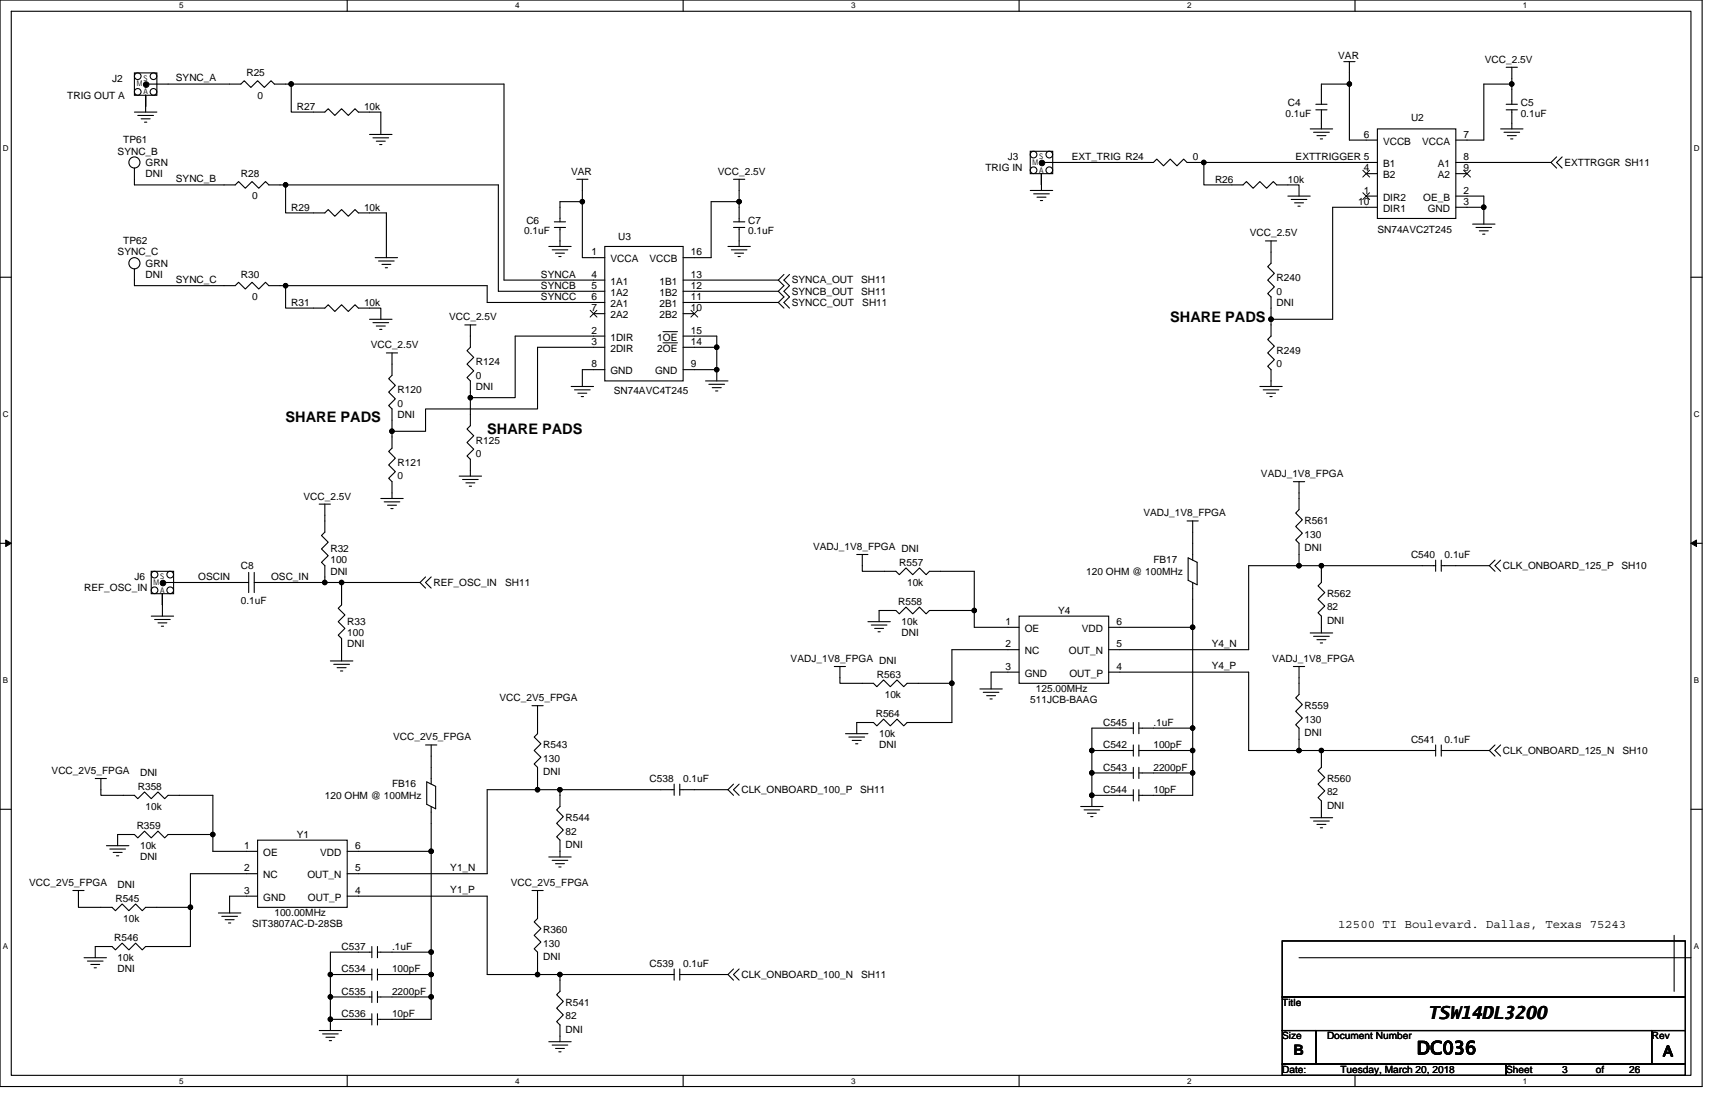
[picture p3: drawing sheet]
<svg xmlns="http://www.w3.org/2000/svg" width="432mm" height="279mm" viewBox="0 0 432 279" stroke-linecap="round" stroke-linejoin="round" font-family="sans-serif">
<path d="M0 0h428.6v273.5h-428.6zM2.8 2.8h422.9v267.9h-422.9z" fill="none" stroke="#000" stroke-width=".28"/>
<g fill="#fff">
<path d="M45.1 .3h1.1v2.3h-1.1z"/>
<path d="M45.1 271h1.1v2.2h-1.1z"/>
</g>
<path d="M87.4 0v2.8M87.4 270.7v2.8" fill="none" stroke="#000" stroke-width=".28"/>
<g fill="#fff">
<path d="M129.7 .3h1.1v2.3h-1.1z"/>
<path d="M129.7 271h1.1v2.2h-1.1z"/>
</g>
<path d="M172 0v2.8M172 270.7v2.8" fill="none" stroke="#000" stroke-width=".28"/>
<g fill="#fff">
<path d="M214.3 .3h1.1v2.3h-1.1z"/>
<path d="M214.3 271h1.1v2.2h-1.1z"/>
</g>
<path d="M256.6 0v2.8M256.6 270.7v2.8" fill="none" stroke="#000" stroke-width=".28"/>
<g fill="#fff">
<path d="M298.9 .3h1.1v2.3h-1.1z"/>
<path d="M298.9 271h1.1v2.2h-1.1z"/>
</g>
<path d="M341.2 0v2.8M341.2 270.7v2.8" fill="none" stroke="#000" stroke-width=".28"/>
<g fill="#fff">
<path d="M383.5 .3h1.1v2.3h-1.1z"/>
<path d="M383.5 271h1.1v2.2h-1.1z"/>
<path d="M.7 36.3h1.5v2.3h-1.5z"/>
<path d="M426.5 36.3h1.4v2.3h-1.4z"/>
<path d="M.7 103.3h1.5v2.2h-1.5z"/>
<path d="M426.5 103.3h1.4v2.2h-1.4z"/>
</g>
<path d="M0 69.8h2.8M425.7 69.8h2.9" fill="none" stroke="#000" stroke-width=".28"/>
<g fill="#fff">
<path d="M.7 170.2h1.4v2.3h-1.4z"/>
<path d="M426.5 170.2h1.3v2.3h-1.3z"/>
</g>
<path d="M0 136.8h2.8M425.7 136.8h2.9" fill="none" stroke="#000" stroke-width=".28"/>
<path d="M1.4 135.9l1.4 .9-1.4 .8zM425.7 136.8l1.4-.9v1.7z" fill="#000" stroke="#000" stroke-width=".25"/>
<g fill="#fff">
<path d="M.7 237.2h1.4v2.2h-1.4z"/>
<path d="M426.4 237.2h1.4v2.2h-1.4z"/>
</g>
<g fill="none" stroke="#000" stroke-width=".28">
<path d="M33.8 18.4h5.7v5.6h-5.7zM338.3 15.5h2.9M339.7 15.5v5.7M379.2 16.9h2.8M380.6 16.9v4.3M33.8 28.2h5.7M34.7 29.1h4M35.5 29.9h2.3M36.4 30.8h.6M36.7 24v4.2M37.5 21.2h23.1l.9-.9 1.7 1.7 1.7-1.7 1.6 1.7 1.7-1.7 .9 .9h4.2M73.3 21.2h53.6v49.3h25.4"/>
<path d="M73.3 21.2v7h8.5l.8-.8 1.7 1.7 1.7-1.7 1.7 1.7 1.7-1.7 .8 .8h5.7v5.6M93 33.8h5.7M93.9 34.7h4M94.7 35.5h2.3M95.6 36.4h.6M259.4 38.1h5.6v5.6h-5.6zM329.9 32.4h5.6M330.7 33.3h4M331.3 27.6h2.8M331.3 26.2h2.8M331.6 34.1h2.2M332.4 35h.6"/>
<path d="M332.7 27.6v4.8M339.7 21.2h-7v5M339.7 21.2v14.1h7.1M346.8 32.4h19.7v22.6h-19.7zM377.8 32.4h5.7M378.7 33.3h3.9M379.2 27.6h2.8M379.2 26.2h2.8M379.5 34.1h2.3M380.3 35h.6M380.6 21.2h-7v14.1h-7.1M380.6 27.6v4.8"/>
<path d="M380.6 21.2v5M391.9 39.5l-1.4 1.4M393.3 39.5l-1.4 1.4 1.4 1.4M33.8 42.3v4.2h25.4l.9-.8 1.7 1.7 1.7-1.7 1.7 1.7 1.6-1.7 .9 .8h4.2M71.9 46.5h53.6v26.8h26.8M71.9 46.5v7.1h9.9l.8-.9 1.7 1.7 1.7-1.7 1.7 1.7 1.7-1.7 .8 .9h7.1v11.3M139.6 57.3h2.8M139.6 55.8h2.8M141 57.3v4.7M145.2 45.1h2.8M146.6 45.1v5.7M146.6 50.8h-5.6v5"/>
<path d="M146.6 50.8v14.1h5.7M184.7 57.3h2.8M184.7 55.8h2.8M184.7 45.1h2.8M186.1 45.1v5.7M186.1 50.8h-7.1v14.1h-7M186.1 50.8v5M186.1 57.3v4.7M259.4 47.9h5.6M260.2 48.8h4M261.1 49.6h2.3M261.9 50.5h.6"/>
<path d="M262.2 43.7v4.2M263.1 40.9h27.3l.9-.9 1.6 1.7 1.7-1.7 1.7 1.7 1.7-1.7 .9 .9h4.2M303.1 40.9v5.6h9.9l.8-.8 1.7 1.7 1.7-1.7 1.7 1.7 1.7-1.7 .8 .8h5.7v2.9M303.1 40.9h43.7M324.3 49.4h5.6M325.1 50.2h3.9M325.9 51.1h2.3M326.8 51.9h.5M344 49.4h2.8M344 43.7h2.8M346.8 52.2h-11.3v28.2h-15.5M366.5 40.9h24"/>
<path d="M366.5 52.2h7.1M366.5 49.4h7.1v2.8M366.5 43.7h2.9M370.8 56.4h5.6M371.6 57.3h4M372.5 58.1h2.2M373.3 58.9h.6M373.6 52.2v4.2M390.5 40.9l1.4 1.4M33.8 67.7v4.2h25.4l.9-.8 1.7 1.6 1.7-1.6 1.7 1.6 1.6-1.6 .9 .8h4.2M71.9 71.9h50.8v4.2h29.6M71.9 71.9v5.7h9.9l.8-.9 1.7 1.7 1.7-1.7 1.7 1.7 1.7-1.7 .8 .9h5.7v2.8"/>
<path d="M94.5 64.9h5.6M95.3 65.7h4M96.2 66.5h2.2M97 67.4h.6M138.2 62h5.6M139 62.9h4M139.9 63.7h2.2M140.7 64.6h.6M149.4 79h2.9M152.3 62h19.7v33.9h-19.7zM172 76.1h24M172 73.3h24"/>
<path d="M172 70.5h24M172 79h2.8M183.3 62h5.6M184.1 62.9h4M185 63.7h2.2M185.8 64.6h.6M196 70.5l1.4 1.4-1.4 1.4M196 73.3l1.4 1.4-1.4 1.4M196 76.1l1.4 1.5M197.4 69.1l-1.4 1.4M198.8 69.1l-1.4 1.4 1.4 1.4-1.4 1.4 1.4 1.4-1.4 1.4 1.4 1.5M318.6 60.6h2.8"/>
<path d="M320 60.6v5.7l-.8 .8 1.7 1.7-1.7 1.7 1.7 1.7-1.7 1.7 .8 .8v5.7M93 80.4h5.7M93.9 81.2h4M94.7 82.1h2.3M95.6 82.9h.6M97.3 88.8h2.8M98.7 88.8v5.7l-.8 .8 1.6 1.7-1.6 1.7 1.6 1.7-1.6 1.7 .8 .8v5.7M117 81.8h2.8M118.4 81.8v5.6l-.8 .9 1.7 1.7-1.7 1.7 1.7 1.6-1.7 1.7 .8 .9v4.2M143.8 97.3h5.6M144.7 98.1h3.9M145.5 99h2.2"/>
<path d="M146.3 99.8h.6M152.3 93h-5.7v4.3M152.3 87.4h-17v15.5h-28.2v5.7h-8.4M152.3 84.6h-22.6v15.5h-11.3M172 84.6h8.5v2.8M172 93h8.5M177.6 95.9h5.7M178.5 96.7h3.9M179.3 97.6h2.3M180.2 98.4h.5M180.5 93v2.9M180.5 87.4h-8.5"/>
<path d="M180.5 87.4v5.6M317.2 97.3h5.6M318.1 98.1h3.9M318.9 99h2.2M319.7 99.8h.6M320 80.4v4.2l-.8 .8 1.7 1.7-1.7 1.7 1.7 1.7-1.7 1.7 .8 .8v4.3M98.7 108.6v4.2l-.8 .8 1.6 1.7-1.6 1.7 1.6 1.7-1.6 1.7 .8 .8v4.3M115.6 119.8h5.6M118.4 100.1v7l-.8 .9 1.7 1.7-1.7 1.7 1.7 1.7-1.7 1.7 .8 .8v4.2M80.4 126.9h2.8M81.8 126.9v7l-.9 .9 1.7 1.7-1.7 1.7 1.7 1.7-1.7 1.6 .9 .9v4.2M95.9 125.5h5.6"/>
<path d="M96.7 126.3h4M97.6 127.2h2.2M98.4 128h.6M116.5 120.7h3.9M117.3 121.5h2.2M118.2 122.4h.5M215.7 139.6h2.8M217.1 139.6v4.2h8.5l.8 .9 1.7-1.7 1.7 1.7 1.7-1.7 1.7 1.7 .8-.9h11.3v9.9M298.9 131.1h2.8M300.3 131.1v9.9M325.6 121.2h2.9M327.1 121.2v7.1l-.9 .8 1.7 1.7-1.7 1.7 1.7 1.7-1.7 1.7 .9 .9v5.6"/>
<path d="M38.1 143.8h5.6v5.6h-5.6zM38.1 155.1h5.6M38.9 155.9h4M39.8 156.8h2.2M40.6 157.6h.6M40.9 149.4v5.7M62.6 144.1v5.1M62.6 146.6h-20.9M64 146.6h17.8M64 144.1v5.1M81.8 146.6h4.2v5.7l-.8 .8 1.6 1.7-1.6 1.7 1.6 1.7-1.6 1.7 .8 .8v5.7M86 146.6h19.7"/>
<path d="M105.7 146.6l1.4 1.4M107.1 145.2l-1.4 1.4M108.6 145.2l-1.5 1.4 1.5 1.4M218.5 156.5h5.7M219.4 157.3h3.9M220.2 158.2h2.3M221.1 159h.5M245.3 153.7v4.2h11.3M245.3 153.7h-11.3l-.8 .8-1.7-1.7-1.7 1.7-1.7-1.7-1.7 1.7-.8-.8h-4.3v2.8M256.6 155.1h22.5v16.9h-22.5zM279.1 157.9h21.2M299.1 140.4l2.3 1.1v5.7l-2.3-1.1z"/>
<path d="M300.3 157.9v25.4M300.3 146.6v11.3M327.1 142.4h-12.7v21.1h-35.3M327.1 142.4h5.6M329.9 159.3h5.6M332.7 142.4v4.2l-.8 .9 1.6 1.7-1.6 1.7 1.6 1.6-1.6 1.7 .8 .9v4.2M332.7 142.4h28.8M361.5 141v2.8M362.9 141v2.8M362.9 142.4h12.1M375 142.4l1.4 1.4M376.4 141l-1.4 1.4"/>
<path d="M377.8 141l-1.4 1.4 1.4 1.4M83.2 166.4h5.6M84 167.2h4M84.9 168.1h2.2M85.7 168.9h.6M133.9 177.6h2.9M135.3 177.6v7.1l-.8 .8 1.7 1.7-1.7 1.7 1.7 1.7-1.7 1.7 .8 .8v5.7M210.1 167.8h2.8M211.5 167.8v4.2h8.4l.9 .8 1.7-1.6 1.7 1.6 1.6-1.6 1.7 1.6 .9-.8h11.3M239.7 172v9.9h-11.3l-.9 .8-1.7-1.7-1.6 1.7-1.7-1.7-1.7 1.7-.9-.8h-4.2v2.8M246.7 173.4h5.6M247.6 174.3h3.9"/>
<path d="M248.4 175.1h2.3M249.3 175.9h.5M256.6 169.2h-7.1v4.2M256.6 163.5h-16.9v8.5M279.1 169.2h35.3v19.7h12.7M325.6 167.8h2.9M327.1 167.8v7l-.9 .9 1.7 1.7-1.7 1.6 1.7 1.7-1.7 1.7 .9 .9v5.6M330.7 160.2h4M331.6 161h2.2M332.4 161.8h.6M24 196h2.8M25.4 196v4.2h8.4l.9 .8 1.7-1.7 1.7 1.7 1.7-1.7 1.7 1.7 .8-.8h11.3v9.9"/>
<path d="M107.1 187.5h2.9M107.4 196.8l2.3 1.1v5.7l-2.3-1.1zM108.6 187.5v9.9M135.3 198.8h5.7M135.3 198.8h-12.6v21.1h-35.3M141 198.8v4.2l-.9 .9 1.7 1.6-1.7 1.7 1.7 1.7-1.7 1.7 .9 .9v4.2M141 198.8h28.7M169.7 197.4v2.8M171.2 197.4v2.8M183.3 198.8h-12.1M183.3 198.8l1.4 1.4M184.7 197.4l-1.4 1.4"/>
<path d="M186.1 197.4l-1.4 1.4 1.4 1.4M212.9 184.7h5.6M213.7 185.5h4M214.6 186.4h2.2M215.4 187.2h.6M274.9 188.9v5.7h10.4M274.9 194.6v5.6M285.3 198.8v2.8M285.3 181.9v2.8M285.3 187.5v2.8M285.3 193.1v2.9M285.3 183.3h-10.4v5.6"/>
<path d="M285.3 188.9h-10.4M286.7 198.8v2.8M286.7 181.9v2.8M286.7 187.5v2.8M286.7 193.1v2.9M286.7 188.9h13.6M286.7 194.6h13.6M300.3 183.3v5.6M300.3 188.9v5.7M300.3 183.3h-13.6M300.3 194.6v5.6h-13.6M327.1 188.9h5.6"/>
<path d="M332.7 188.9v4.2l-.8 .9 1.6 1.7-1.6 1.7 1.6 1.7-1.6 1.7 .8 .8v4.2M332.7 188.9h28.8M361.5 187.5v2.8M362.9 187.5v2.8M362.9 188.9h12.1M375 188.9l1.4 1.4M376.4 187.5l-1.4 1.4M377.8 187.5l-1.4 1.4 1.4 1.4M0 203.7h2.8M26.8 212.9h5.6M27.6 213.7h4M28.5 214.6h2.3"/>
<path d="M29.3 215.4h.6M53.6 210.1v4.2h11.3M53.6 210.1h-11.3l-.8 .8-1.7-1.7-1.7 1.7-1.7-1.7-1.7 1.7-.9-.8h-4.2v2.8M64.9 211.5h22.5v16.9h-22.5zM64.9 219.9h-17v8.5M87.4 214.3h21.2M108.6 214.3v25.4M108.6 203v11.3M138.2 215.7h5.6M139 216.6h4M139.9 217.4h2.2M140.7 218.2h.6"/>
<path d="M272.1 203h5.6M272.9 203.9h4M273.8 204.7h2.2M274.6 205.5h.6M274.9 200.2v2.8M274.9 200.2h10.4M329.9 205.8h5.6M330.7 206.7h4M331.6 207.5h2.2M332.4 208.4h.6M425.7 203.7h2.9M18.4 224.2h2.8"/>
<path d="M19.7 224.2v4.2h8.5l.9 .8 1.7-1.7 1.6 1.7 1.7-1.7 1.7 1.7 .9-.8h11.2M47.9 228.4v9.9h-11.2l-.9 .8-1.7-1.7-1.7 1.7-1.6-1.7-1.7 1.7-.9-.8h-4.2v2.8M55 229.8h5.6M55.8 230.7h4M56.7 231.5h2.2M57.5 232.3h.6M64.9 225.6h-7.1v4.2M87.4 225.6h35.3v19.7h12.6M93.6 238.3v2.8M93.6 239.7h-10.4v5.6h10.4M95 239.7h13.6M95 238.3v2.8"/>
<path d="M108.6 239.7v5.6M133.9 224.2h2.9M135.3 224.2v7l-.8 .9 1.7 1.6-1.7 1.7 1.7 1.7-1.7 1.7 .8 .9v5.6M322.8 236.9h101.5v14.1h-101.5zM421.5 235.4v14.1M21.2 241.1h5.6M22 241.9h4M22.9 242.8h2.2M23.7 243.6h.6M80.4 259.4h5.6M83.2 245.3v5.7h10.4M83.2 251v5.6h10.4"/>
<path d="M83.2 256.6v2.8M93.6 249.5v2.8M93.6 255.2v2.8M93.6 243.9v2.8M95 245.3h13.6M95 251h13.6M95 249.5v2.8M95 255.2v2.8M95 243.9v2.8M108.6 245.3v5.7M108.6 251v5.6h-13.6M135.3 245.3h5.7"/>
<path d="M141 245.3v4.2l-.9 .9 1.7 1.7-1.7 1.7 1.7 1.7-1.7 1.7 .9 .8v4.2M169.7 243.9v2.8M169.7 245.3h-28.7M171.2 243.9v2.8M171.2 245.3h12.1M183.3 245.3l1.4 1.4M184.7 243.9l-1.4 1.4M186.1 243.9l-1.4 1.4 1.4 1.4M322.8 251h101.5v8.4h-101.5zM322.8 259.4h8.5v8.5h-8.5zM327.1 241.1h98.6M331.3 259.4h84.6v8.5h-84.6z"/>
<path d="M415.9 259.4h8.4v8.5h-8.4zM81.2 260.2h4M82.1 261.1h2.2M82.9 261.9h.6M138.2 262.2h5.6M139 263.1h4M139.9 263.9h2.2M140.7 264.8h.6M322.8 267.9h56.4v2.8h-56.4zM379.2 267.9h45.1v2.8h-45.1z"/>
<circle cx="34.7" cy="19.2" r=".84"/>
<circle cx="38.6" cy="19.2" r=".84"/>
<circle cx="34.7" cy="23.1" r=".84"/>
<circle cx="38.6" cy="23.1" r=".84"/>
<circle cx="260.2" cy="38.9" r=".84"/>
<circle cx="264.2" cy="38.9" r=".84"/>
<circle cx="33.8" cy="40.9" r="1.4"/>
<circle cx="260.2" cy="42.8" r=".84"/>
<circle cx="264.2" cy="42.8" r=".84"/>
<circle cx="33.8" cy="66.3" r="1.4"/>
<circle cx="38.9" cy="144.6" r=".84"/>
<circle cx="38.9" cy="148.6" r=".84"/>
<circle cx="42.8" cy="144.6" r=".84"/>
<circle cx="42.8" cy="148.6" r=".84"/>
</g>
<g fill="#000" stroke="#000" stroke-width=".28">
<circle cx="36.8" cy="21.3" r=".69"/>
<circle cx="73.3" cy="21.1" r=".56"/>
<circle cx="339.7" cy="21.1" r=".55"/>
<circle cx="380.6" cy="21.1" r=".55"/>
<circle cx="71.9" cy="46.5" r=".55"/>
<circle cx="146.6" cy="50.8" r=".55"/>
<circle cx="186.1" cy="50.8" r=".56"/>
<circle cx="262.3" cy="41" r=".69"/>
<circle cx="303.1" cy="40.9" r=".55"/>
<circle cx="373.6" cy="52.2" r=".56"/>
<circle cx="71.9" cy="71.9" r=".55"/>
<circle cx="180.4" cy="87.4" r=".56"/>
<circle cx="180.4" cy="93" r=".55"/>
<circle cx="320" cy="80.4" r=".57"/>
<circle cx="98.7" cy="108.6" r=".56"/>
<circle cx="118.4" cy="100.1" r=".55"/>
<circle cx="41" cy="146.8" r=".69"/>
<circle cx="81.8" cy="146.6" r=".55"/>
<circle cx="86" cy="146.6" r=".55"/>
<circle cx="245.3" cy="153.7" r=".55"/>
<circle cx="300.3" cy="157.9" r=".56"/>
<circle cx="327.1" cy="142.4" r=".56"/>
<circle cx="332.7" cy="142.4" r=".55"/>
<circle cx="239.6" cy="172" r=".56"/>
<circle cx="135.3" cy="198.8" r=".55"/>
<circle cx="141" cy="198.8" r=".55"/>
<circle cx="274.9" cy="194.5" r=".55"/>
<circle cx="274.9" cy="188.9" r=".55"/>
<circle cx="300.3" cy="194.5" r=".55"/>
<circle cx="300.3" cy="183.3" r=".55"/>
<circle cx="300.3" cy="188.9" r=".55"/>
<circle cx="327.1" cy="188.9" r=".56"/>
<circle cx="332.7" cy="188.9" r=".55"/>
<circle cx="53.6" cy="210.1" r=".55"/>
<circle cx="108.5" cy="214.3" r=".57"/>
<circle cx="274.9" cy="200.2" r=".56"/>
<circle cx="47.9" cy="228.4" r=".56"/>
<circle cx="108.6" cy="239.6" r=".56"/>
<circle cx="83.2" cy="256.6" r=".56"/>
<circle cx="83.2" cy="250.9" r=".55"/>
<circle cx="83.2" cy="245.3" r=".55"/>
<circle cx="108.6" cy="250.9" r=".56"/>
<circle cx="108.6" cy="245.3" r=".56"/>
<circle cx="135.3" cy="245.3" r=".55"/>
<circle cx="141" cy="245.3" r=".55"/>
</g>
<path d="M343.1 48.5l1.7 1.7M343.1 42.9l1.7 1.7M344.8 48.5l-1.7 1.7M344.8 42.9l-1.7 1.7M368.5 42.9l1.7 1.7M370.2 42.9l-1.7 1.7M148.6 78.1l1.7 1.7M150.3 78.1l-1.7 1.7M174 78.1l1.7 1.7M175.7 78.1l-1.8 1.7M166.9 83.5h3.7M166.9 86.3h3.7" fill="none" stroke="#000" stroke-width=".25"/>
<g font-size="4.5">
<text x="359.5" y="256.5">TSW14DL3200</text>
<text x="356.7" y="265.3">DC036</text>
</g>
<g font-size="3.7">
<text x="294.6" y="80.9">SHARE PADS</text>
<text x="71.9" y="106.3">SHARE PADS</text>
<text x="122.7" y="109.1">SHARE PADS</text>
<text x="325.6" y="265.6">B</text>
<text x="418.7" y="265.9">A</text>
</g>
<text font-size="3.1" x="336.9" y="233.7">12500 TI Boulevard. Dallas, Texas 75243</text>
<g font-size="2.5">
<text x="336.9" y="14.9">VAR</text>
<text x="373.9" y="15.8">VCC_2.5V</text>
<text x="28.2" y="20.6">J2</text>
<text x="44.3" y="20.5">SYNC_A</text>
<text x="62" y="19.2">R25</text>
<text x="16.9" y="24.8">TRIG OUT A</text>
<text x="64.9" y="24.8">0</text>
<text x="74.7" y="27.6">R27</text>
<text x="91.7" y="27.6">10k</text>
<text x="323.7" y="29.3">0.1uF</text>
<text x="324.3" y="26.8">C4</text>
<text x="382.9" y="26.8">C5</text>
<text x="382.9" y="29.3">0.1uF</text>
<text x="343.4" y="34.7">6</text>
<text x="355.3" y="30.5">U2</text>
<text x="368.5" y="34.7">7</text>
<text x="29.6" y="38.9">SYNC_B</text>
<text x="31" y="36.1">TP61</text>
<text x="36.7" y="41.7">GRN</text>
<text x="253.8" y="40.3">J3</text>
<text x="269.8" y="40.2">EXT_TRIG R24</text>
<text x="300.3" y="40.3">0</text>
<text x="326.2" y="40.3">EXTTRIGGER 5</text>
<text x="348.2" y="36.4">VCCB</text>
<text x="358.1" y="36.4">VCCA</text>
<text x="368.5" y="40.3">8</text>
<text x="393.9" y="41.7">EXTTRGGR SH11</text>
<text x="36.7" y="44.6">DNI</text>
<text x="44.3" y="45.9">SYNC_B</text>
<text x="60.6" y="44.6">R28</text>
<text x="143.8" y="44">VAR</text>
<text x="180.7" y="44">VCC_2.5V</text>
<text x="248.1" y="43.1">TRIG IN</text>
<text x="305.9" y="46">R26</text>
<text x="324.3" y="46">10k</text>
<text x="343.4" y="43.1">4</text>
<text x="348.2" y="42">B1</text>
<text x="348.2" y="44.9">B2</text>
<text x="362" y="42">A1</text>
<text x="362" y="44.9">A2</text>
<text x="368.5" y="43.1">9</text>
<text x="63.5" y="50.2">0</text>
<text x="73.3" y="53">R29</text>
<text x="91.7" y="53">10k</text>
<text x="342" y="51.6">10</text>
<text x="343.4" y="48.8">1</text>
<text x="348.2" y="53.3">DIR1</text>
<text x="348.2" y="50.5">DIR2</text>
<text x="358.4" y="50.5">OE_B</text>
<text x="359.5" y="53.3">GND</text>
<text x="368.5" y="51.6">3</text>
<text x="368.5" y="48.8">2</text>
<text x="132" y="58.9">0.1uF</text>
<text x="132.5" y="56.4">C6</text>
<text x="188.4" y="56.4">C7</text>
<text x="188.4" y="58.9">0.1uF</text>
<text x="314.7" y="59.5">VCC_2.5V</text>
<text x="346.8" y="58.7">SN74AVC2T245</text>
<text x="29.6" y="64.3">SYNC_C</text>
<text x="31" y="61.5">TP62</text>
<text x="148.9" y="64.3">1</text>
<text x="153.7" y="66">VCCA</text>
<text x="155.6" y="60.3">U3</text>
<text x="163.5" y="66">VCCB</text>
<text x="174" y="64.3">16</text>
<text x="36.7" y="67.1">GRN</text>
<text x="36.7" y="69.9">DNI</text>
<text x="44.3" y="71.2">SYNC_C</text>
<text x="60.6" y="69.9">R30</text>
<text x="136.2" y="69.9">SYNCA</text>
<text x="148.9" y="69.9">4</text>
<text x="153.7" y="71.6">1A1</text>
<text x="166.1" y="71.6">1B1</text>
<text x="174" y="69.9">13</text>
<text x="199.3" y="71.3">SYNCA_OUT</text>
<text x="216.8" y="71.3">SH11</text>
<text x="321.4" y="70.8">R240</text>
<text x="63.5" y="75.6">0</text>
<text x="73.3" y="77">R31</text>
<text x="91.7" y="77">10k</text>
<text x="136.2" y="75.6">SYNCC</text>
<text x="136.2" y="72.7">SYNCB</text>
<text x="148.9" y="72.7">5</text>
<text x="148.9" y="75.5">6</text>
<text x="153.7" y="74.5">1A2</text>
<text x="153.7" y="77.3">2A1</text>
<text x="166.1" y="74.5">1B2</text>
<text x="166.1" y="77.3">2B1</text>
<text x="174" y="72.7">12</text>
<text x="174" y="75.5">11</text>
<text x="199.3" y="74.1">SYNCB_OUT</text>
<text x="199.3" y="77">SYNCC_OUT</text>
<text x="216.8" y="74.1">SH11</text>
<text x="217.1" y="77">SH11</text>
<text x="321.4" y="74.1">0</text>
<text x="321.4" y="77">DNI</text>
<text x="113.1" y="80.6">VCC_2.5V</text>
<text x="148.9" y="78.4">7</text>
<text x="153.7" y="80.1">2A2</text>
<text x="166.1" y="80.1">2B2</text>
<text x="174" y="78.4">10</text>
<text x="93.3" y="87.7">VCC_2.5V</text>
<text x="148.9" y="84">2</text>
<text x="148.9" y="86.8">3</text>
<text x="153.7" y="85.7">1DIR</text>
<text x="153.7" y="88.6">2DIR</text>
<text x="165.5" y="85.7">1OE</text>
<text x="165.5" y="88.6">2OE</text>
<text x="174" y="84">15</text>
<text x="174" y="86.8">14</text>
<text x="321.4" y="89.1">R249</text>
<text x="119.8" y="91.9">R124</text>
<text x="119.8" y="95.3">0</text>
<text x="148.9" y="92.5">8</text>
<text x="153.7" y="94.2">GND</text>
<text x="164.9" y="94.2">GND</text>
<text x="174" y="92.5">9</text>
<text x="321.4" y="92.5">0</text>
<text x="100.1" y="99">R120</text>
<text x="119.8" y="98.1">DNI</text>
<text x="154.5" y="99.3">SN74AVC4T245</text>
<text x="100.1" y="102.3">0</text>
<text x="100.1" y="105.2">DNI</text>
<text x="119.8" y="111.7">R125</text>
<text x="100.1" y="117.3">R121</text>
<text x="119.8" y="115">0</text>
<text x="76.4" y="125.8">VCC_2.5V</text>
<text x="100.1" y="120.7">0</text>
<text x="317.5" y="120.1">VADJ_1V8_FPGA</text>
<text x="287.9" y="130">VADJ_1V8_FPGA</text>
<text x="328.5" y="132">R561</text>
<text x="328.5" y="135.3">130</text>
<text x="60.6" y="143.2">C8</text>
<text x="83.2" y="139">R32</text>
<text x="83.2" y="141.8">100</text>
<text x="204.7" y="138.4">VADJ_1V8_FPGA DNI</text>
<text x="226.4" y="142.4">R557</text>
<text x="290.4" y="141.8">FB17</text>
<text x="328.5" y="138.7">DNI</text>
<text x="355.3" y="140.4">C540</text>
<text x="363.7" y="140.4">0.1uF</text>
<text x="378.4" y="143.2">CLK_ONBOARD_125_P</text>
<text x="408.3" y="143.2">SH10</text>
<text x="21.2" y="148.9">REF_OSC_IN</text>
<text x="33.8" y="146">J6</text>
<text x="49.9" y="146">OSCIN</text>
<text x="68.3" y="145.9">OSC_IN</text>
<text x="83.2" y="144.6">DNI</text>
<text x="109.1" y="147.5">REF_OSC_IN</text>
<text x="127.2" y="147.5">SH11</text>
<text x="228.4" y="147.5">10k</text>
<text x="273.5" y="144.6">120 OHM @ 100MHz</text>
<text x="60.6" y="152">0.1uF</text>
<text x="226.1" y="152.3">R558</text>
<text x="266.4" y="154.5">Y4</text>
<text x="334.1" y="150.3">R562</text>
<text x="334.1" y="153.7">82</text>
<text x="87.4" y="157.3">R33</text>
<text x="87.4" y="160.1">100</text>
<text x="227" y="157.3">10k</text>
<text x="227" y="160.1">DNI</text>
<text x="253.2" y="157.3">1</text>
<text x="258" y="159">OE</text>
<text x="272.4" y="159">VDD</text>
<text x="281.1" y="157.3">6</text>
<text x="334.1" y="157">DNI</text>
<text x="87.4" y="163">DNI</text>
<text x="199.1" y="166.6">VADJ_1V8_FPGA DNI</text>
<text x="253.2" y="162.9">2</text>
<text x="258" y="164.7">NC</text>
<text x="269.1" y="164.7">OUT_N</text>
<text x="281.1" y="162.9">5</text>
<text x="305.1" y="162.9">Y4_N</text>
<text x="320.3" y="166.6">VADJ_1V8_FPGA</text>
<text x="220.8" y="170.6">R563</text>
<text x="253.2" y="168.6">3</text>
<text x="258" y="170.3">GND</text>
<text x="269.3" y="170.3">OUT_P</text>
<text x="281.1" y="168.6">4</text>
<text x="305.1" y="168.5">Y4_P</text>
<text x="125.8" y="176.5">VCC_2V5_FPGA</text>
<text x="222.8" y="175.7">10k</text>
<text x="259.4" y="177.1">511JCB-BAAG</text>
<text x="260.8" y="174.2">125.00MHz</text>
<text x="328.5" y="178.5">R559</text>
<text x="220.5" y="180.4">R564</text>
<text x="221.3" y="185.5">10k</text>
<text x="277.7" y="182.7">C545</text>
<text x="290.4" y="182.7">.1uF</text>
<text x="328.5" y="181.9">130</text>
<text x="328.5" y="185.2">DNI</text>
<text x="99" y="186.4">VCC_2V5_FPGA</text>
<text x="136.8" y="188.3">R543</text>
<text x="136.8" y="191.7">130</text>
<text x="221.3" y="188.3">DNI</text>
<text x="277.7" y="188.3">C542</text>
<text x="290.4" y="188.3">100pF</text>
<text x="355.3" y="186.9">C541</text>
<text x="363.7" y="186.9">0.1uF</text>
<text x="378.4" y="189.8">CLK_ONBOARD_125_N</text>
<text x="408.5" y="189.8">SH10</text>
<text x="13" y="194.8">VCC_2V5_FPGA</text>
<text x="35.3" y="195.4">DNI</text>
<text x="136.8" y="195.1">DNI</text>
<text x="163.5" y="196.8">C538</text>
<text x="172" y="196.8">0.1uF</text>
<text x="277.7" y="194">C543</text>
<text x="290.4" y="194">2200pF</text>
<text x="334.1" y="196.8">R560</text>
<text x="34.7" y="198.8">R358</text>
<text x="36.7" y="203.9">10k</text>
<text x="81.8" y="201">120 OHM @ 100MHz</text>
<text x="98.7" y="198.2">FB16</text>
<text x="186.7" y="199.6">CLK_ONBOARD_100_P</text>
<text x="216.6" y="199.6">SH11</text>
<text x="277.7" y="199.6">C544</text>
<text x="290.4" y="199.6">10pF</text>
<text x="334.1" y="200.2">82</text>
<text x="334.1" y="203.6">DNI</text>
<text x="34.4" y="208.6">R359</text>
<text x="142.4" y="206.7">R544</text>
<text x="35.3" y="213.7">10k</text>
<text x="61.5" y="213.7">1</text>
<text x="66.3" y="215.4">OE</text>
<text x="74.7" y="210.9">Y1</text>
<text x="80.6" y="215.4">VDD</text>
<text x="89.4" y="213.7">6</text>
<text x="142.4" y="210.1">82</text>
<text x="142.4" y="213.4">DNI</text>
<text x="35.3" y="216.5">DNI</text>
<text x="61.5" y="219.3">2</text>
<text x="66.3" y="221.1">NC</text>
<text x="77.4" y="221.1">OUT_N</text>
<text x="89.4" y="219.3">5</text>
<text x="113.4" y="219.2">Y1_N</text>
<text x="7.3" y="223">VCC_2V5_FPGA</text>
<text x="29.1" y="227">R545</text>
<text x="29.6" y="223.6">DNI</text>
<text x="61.5" y="225">3</text>
<text x="66.3" y="226.7">GND</text>
<text x="77.5" y="226.7">OUT_P</text>
<text x="89.4" y="225">4</text>
<text x="113.4" y="224.9">Y1_P</text>
<text x="128.6" y="223">VCC_2V5_FPGA</text>
<text x="31" y="232.1">10k</text>
<text x="63.5" y="233.4">SIT3807AC-D-28SB</text>
<text x="69.1" y="230.6">100.00MHz</text>
<text x="28.8" y="236.8">R546</text>
<text x="86" y="239.1">C537</text>
<text x="98.7" y="239.1">.1uF</text>
<text x="136.8" y="234.9">R360</text>
<text x="136.8" y="238.3">130</text>
<text x="29.6" y="241.9">10k</text>
<text x="29.6" y="244.7">DNI</text>
<text x="86" y="244.7">C534</text>
<text x="98.7" y="244.7">100pF</text>
<text x="136.8" y="241.6">DNI</text>
<text x="163.5" y="243.3">C539</text>
<text x="172" y="243.3">0.1uF</text>
<text x="86" y="250.4">C535</text>
<text x="98.7" y="250.4">2200pF</text>
<text x="186.7" y="246.1">CLK_ONBOARD_100_N</text>
<text x="216.8" y="246.1">SH11</text>
<text x="86" y="256">C536</text>
<text x="98.7" y="256">10pF</text>
<text x="142.4" y="253.2">R541</text>
<text x="142.4" y="256.6">82</text>
<text x="322.8" y="253.2">Title</text>
<text x="142.4" y="259.9">DNI</text>
<text x="322.8" y="261.6">Size</text>
<text x="334.1" y="261.6">Document Number</text>
<text x="415.9" y="261.6">Rev</text>
<text x="322.8" y="270.1">Date:</text>
<text x="337.5" y="270.1">Tuesday, March 20, 2018</text>
<text x="379.2" y="270.1">Sheet</text>
<text x="393.3" y="270.1">3</text>
<text x="401.8" y="270.1">of</text>
<text x="410.2" y="270.1">26</text>
</g>
<g font-size="2">
<text x="45.1" y="2.1">5</text>
<text x="129.7" y="2.1">4</text>
<text x="214.3" y="2.1">3</text>
<text x="298.9" y="2.1">2</text>
<text x="383.5" y="2.1">1</text>
<text x="34.4" y="21.7">M</text>
<text x="36.1" y="20.3">S</text>
<text x="36.1" y="23.7">A</text>
<text x=".7" y="38.1">D</text>
<text x="260" y="41.5">M</text>
<text x="261.7" y="40">S</text>
<text x="426.5" y="38.1">D</text>
<text x="261.7" y="43.4">A</text>
<text x=".7" y="105.1">C</text>
<text x="426.5" y="105.1">C</text>
<text x="38.7" y="147.2">M</text>
<text x="40.3" y="145.8">S</text>
<text x="40.3" y="149.2">A</text>
<text x=".7" y="172">B</text>
<text x="426.5" y="172">B</text>
<text x=".7" y="239">A</text>
<text x="426.5" y="239">A</text>
<text x="45.1" y="272.8">5</text>
<text x="129.7" y="272.8">4</text>
<text x="214.3" y="272.8">3</text>
<text x="298.9" y="272.8">2</text>
<text x="383.5" y="272.8">1</text>
</g>
</svg>
